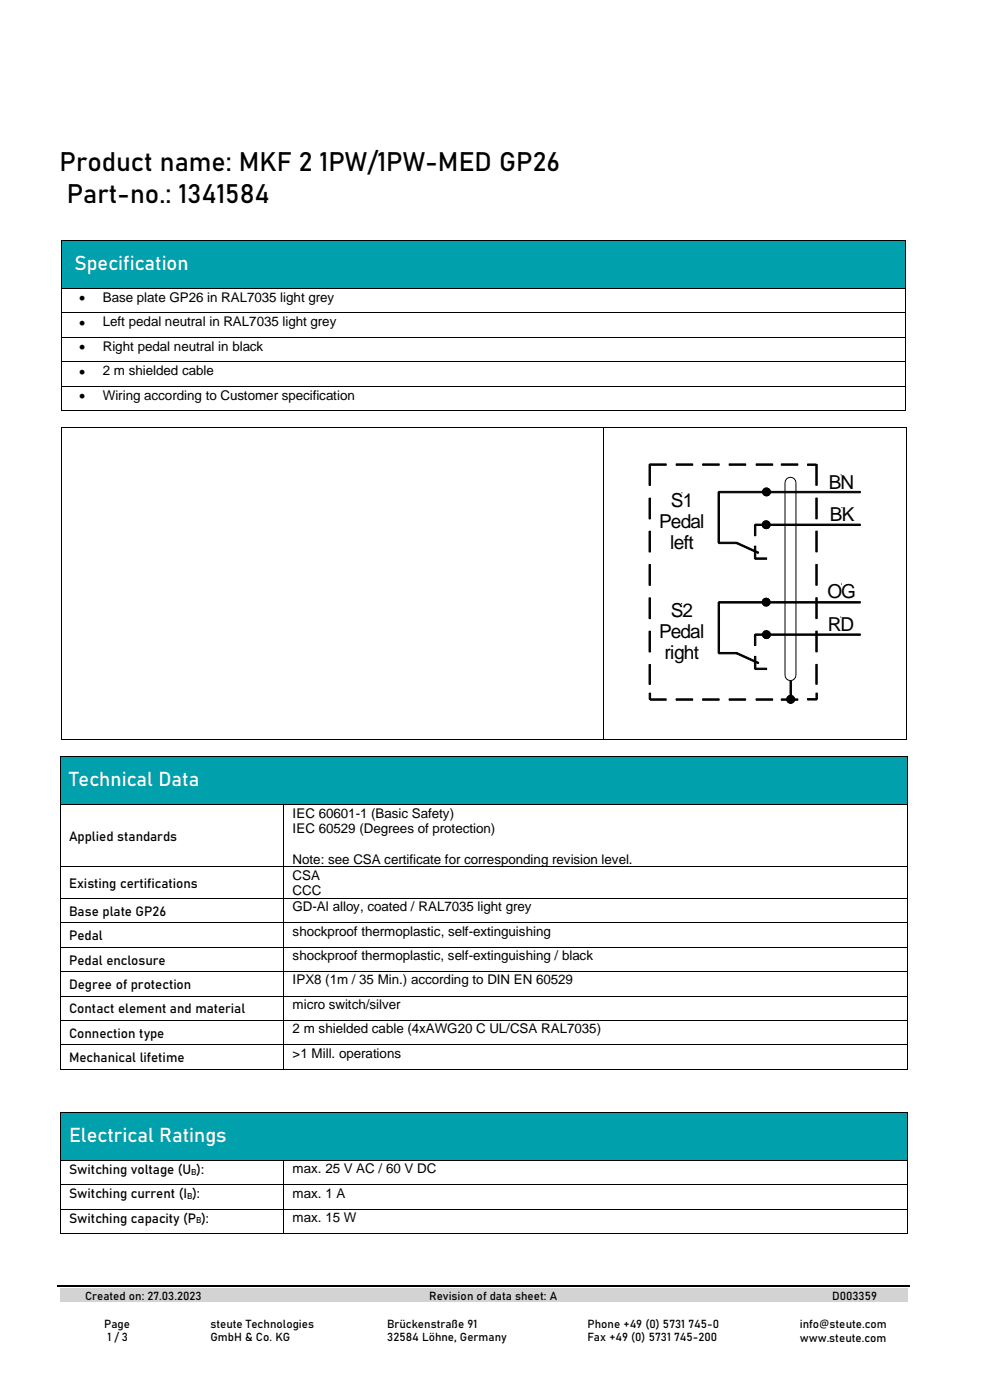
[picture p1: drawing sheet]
<svg xmlns="http://www.w3.org/2000/svg" width="210mm" height="297mm" viewBox="0 0 210 297" stroke-linecap="round" stroke-linejoin="round" font-family="sans-serif">
<path d="M12.7 273.3h179.9v2.9h-179.9z" fill-rule="evenodd" fill="#d3d3d3"/>
<path d="M12.2 272.7h180.9" fill="none" stroke="#000" stroke-width=".34"/>
<g fill="#00a1ac">
<path d="M13.3 51.1h178.7v10h-178.7z" fill-rule="evenodd"/>
<path d="M15 53.1h175.2v6h-175.2z" fill-rule="evenodd"/>
</g>
<g fill="#000">
<path d="M13 50.9h.2v.2h-.2z" fill-rule="evenodd"/>
<path d="M13 50.9h.2v.2h-.2z" fill-rule="evenodd"/>
<path d="M192 50.9h.2v.2h-.2z" fill-rule="evenodd"/>
<path d="M192 50.9h.2v.2h-.2z" fill-rule="evenodd"/>
<path d="M13 61.1h.2v.2h-.2z" fill-rule="evenodd"/>
<path d="M13 66.3h.2v.2h-.2z" fill-rule="evenodd"/>
<path d="M13 71.5h.2v.1h-.2z" fill-rule="evenodd"/>
<path d="M13 76.7h.2v.1h-.2z" fill-rule="evenodd"/>
<path d="M192 61.1h.2v.2h-.2z" fill-rule="evenodd"/>
<path d="M192 66.3h.2v.2h-.2z" fill-rule="evenodd"/>
<path d="M192 71.5h.2v.1h-.2z" fill-rule="evenodd"/>
<path d="M192 76.7h.2v.1h-.2z" fill-rule="evenodd"/>
<path d="M12.9 90.6h.2v.2h-.2z" fill-rule="evenodd"/>
<path d="M12.9 90.6h.2v.2h-.2z" fill-rule="evenodd"/>
<path d="M13 81.8h.2v.2h-.2z" fill-rule="evenodd"/>
<path d="M13 87h.2v.2h-.2z" fill-rule="evenodd"/>
<path d="M13 87h.2v.2h-.2z" fill-rule="evenodd"/>
<path d="M127.9 90.6h.1v.2h-.1z" fill-rule="evenodd"/>
<path d="M192 81.8h.2v.2h-.2z" fill-rule="evenodd"/>
<path d="M192 87h.2v.2h-.2z" fill-rule="evenodd"/>
<path d="M192 87h.2v.2h-.2z" fill-rule="evenodd"/>
<path d="M192.1 90.6h.2v.2h-.2z" fill-rule="evenodd"/>
<path d="M192.1 90.6h.2v.2h-.2z" fill-rule="evenodd"/>
<path d="M12.9 156.9h.2v.2h-.2z" fill-rule="evenodd"/>
<path d="M12.9 156.9h.2v.2h-.2z" fill-rule="evenodd"/>
<path d="M127.9 156.9h.1v.2h-.1z" fill-rule="evenodd"/>
<path d="M192.1 156.9h.2v.2h-.2z" fill-rule="evenodd"/>
<path d="M192.1 156.9h.2v.2h-.2z" fill-rule="evenodd"/>
</g>
<g fill="none" stroke="#000" stroke-width=".21">
<path d="M13.1 51.1v10M13.2 51h178.8M192.1 51.1v10M13.1 61.3v5M13.1 66.5v5M13.1 71.6v5.1M13.1 76.8v5M13.2 61.2h178.8M13.2 66.4h178.8M13.2 71.6h178.8M13.2 76.8h178.8M192.1 61.3v5"/>
<path d="M192.1 66.5v5M192.1 71.6v5.1M192.1 76.8v5M13 90.8v66.1M13.1 90.7h114.8M13.1 82v5M13.2 81.9h178.8M13.2 87.1h178.8M128 90.8v66.1M128 90.7h64.1M192.1 82v5M192.2 90.8v66.1"/>
<path d="M144.7 104.5h.1M178.4 100.7h.1M178.6 107.7h.1M144.6 128h.1M178.4 130.9h.1M178.5 123.9h.1M13.1 157h114.8M128 157h64.1M166.5 143.2a1.16 1.16 0 0 0 1.2 1.2 1.16 1.16 0 0 0 1.2-1.2M166.5 143.2v-40.8a1.16 1.16 0 0 1 1.2-1.1 1.16 1.16 0 0 1 1.2 1.1v40.8"/>
<circle cx="162.5" cy="111.3" r=".83"/>
<circle cx="162.6" cy="104.3" r=".83"/>
<circle cx="162.5" cy="127.7" r=".84"/>
<circle cx="162.6" cy="134.6" r=".84"/>
<circle cx="167.7" cy="148.3" r=".84"/>
</g>
<g fill="#000" stroke="#000" stroke-width=".21">
<path d="M137.8 98.4h3.5v.3h-3.5z" fill-rule="evenodd"/>
<path d="M143.4 98.4h3.6v.3h-3.6z" fill-rule="evenodd"/>
<path d="M149.1 98.4h3.5v.3h-3.5z" fill-rule="evenodd"/>
<path d="M154.7 98.4h3.5v.3h-3.5z" fill-rule="evenodd"/>
<path d="M160.4 98.4h3.5v.3h-3.5z" fill-rule="evenodd"/>
<path d="M165.7 98.4h3.6v.3h-3.6z" fill-rule="evenodd"/>
<path d="M171.3 98.4h1.8v.3h-1.8z" fill-rule="evenodd"/>
<path d="M137.7 112.7h.3v4.4h-.3z" fill-rule="evenodd"/>
<path d="M137.7 105.7h.3v4.4h-.3z" fill-rule="evenodd"/>
<path d="M137.7 98.5h.3v4.5h-.3z" fill-rule="evenodd"/>
<path d="M152.3 104.4h.3v10.8h-.3z" fill-rule="evenodd"/>
<path d="M152.5 115h3.7v.3h-3.7z" fill-rule="evenodd"/>
<path d="M152.5 104.2h30v.3h-30z" fill-rule="evenodd"/>
<path d="M160 115.9h.3v2.6h-.3z" fill-rule="evenodd"/>
<path d="M160 111.3h.3v2.4h-.3z" fill-rule="evenodd"/>
<path d="M160.2 118.4h2.4v.3h-2.4z" fill-rule="evenodd"/>
<path d="M160.2 111.2h22.3v.3h-22.3z" fill-rule="evenodd"/>
<path d="M156.3 115l4.6 2.1-.1 .3-4.6-2.1z" fill-rule="evenodd"/>
<path d="M173.1 112.7h.3v4.4h-.3z" fill-rule="evenodd"/>
<path d="M173.1 105.7h.3v4.4h-.3z" fill-rule="evenodd"/>
<path d="M173.1 98.5h.3v4.5h-.3z" fill-rule="evenodd"/>
<path d="M137.7 133.9h.3v4.4h-.3z" fill-rule="evenodd"/>
<path d="M137.7 126.8h.3v4.5h-.3z" fill-rule="evenodd"/>
<path d="M137.7 119.8h.3v4.4h-.3z" fill-rule="evenodd"/>
<path d="M152.3 127.8h.3v10.8h-.3z" fill-rule="evenodd"/>
<path d="M152.5 138.4h3.8v.3h-3.8z" fill-rule="evenodd"/>
<path d="M152.5 127.6h30v.3h-30z" fill-rule="evenodd"/>
<path d="M160 134.6h.3v2.3h-.3z" fill-rule="evenodd"/>
<path d="M160.2 134.5h22.3v.3h-22.3z" fill-rule="evenodd"/>
<path d="M173.1 133.9h.3v4.4h-.3z" fill-rule="evenodd"/>
<path d="M173.1 126.8h.3v4.4h-.3z" fill-rule="evenodd"/>
<path d="M173.1 119.7h.3v4.5h-.3z" fill-rule="evenodd"/>
<path d="M137.7 141h.3v4.2h-.3z" fill-rule="evenodd"/>
<path d="M137.7 147.1h.3v1.3h-.3z" fill-rule="evenodd"/>
<path d="M138 148.3h3.3v.3h-3.3z" fill-rule="evenodd"/>
<path d="M143.4 148.3h3.5v.3h-3.5z" fill-rule="evenodd"/>
<path d="M149 148.3h3.6v.3h-3.6z" fill-rule="evenodd"/>
<path d="M154.7 148.3h3.5v.3h-3.5z" fill-rule="evenodd"/>
<path d="M160 139.2h.3v2.7h-.3z" fill-rule="evenodd"/>
<path d="M160.2 141.7h2.4v.3h-2.4z" fill-rule="evenodd"/>
<path d="M160.4 148.3h3.5v.3h-3.5z" fill-rule="evenodd"/>
<path d="M156.3 138.4l4.7 2.1-.2 .3-4.6-2.1z" fill-rule="evenodd"/>
<path d="M165.7 148.3h3.5v.3h-3.5z" fill-rule="evenodd"/>
<path d="M167.6 144.4h.3v4.1h-.3z" fill-rule="evenodd"/>
<path d="M171.3 148.2h1.9v.3h-1.9z" fill-rule="evenodd"/>
<path d="M173.1 141h.3v4.2h-.3z" fill-rule="evenodd"/>
<path d="M173.1 147h.3v1.3h-.3z" fill-rule="evenodd"/>
<circle cx="162.6" cy="111.3" r=".83"/>
<circle cx="162.6" cy="104.4" r=".84"/>
<circle cx="162.6" cy="127.8" r=".84"/>
<circle cx="162.6" cy="134.7" r=".83"/>
<circle cx="167.7" cy="148.4" r=".84"/>
</g>
<g fill="#00a1ac">
<path d="M12.8 160.6h179.6v10.1h-179.6z" fill-rule="evenodd"/>
<path d="M14.6 162.6h176v6.1h-176z" fill-rule="evenodd"/>
</g>
<g fill="#000">
<path d="M12.7 160.5h.1v.1h-.1z" fill-rule="evenodd"/>
<path d="M12.7 160.5h.1v.1h-.1z" fill-rule="evenodd"/>
<path d="M12.7 170.7h.1v.1h-.1z" fill-rule="evenodd"/>
<path d="M60.1 170.7h.2v.1h-.2z" fill-rule="evenodd"/>
<path d="M192.4 160.5h.2v.1h-.2z" fill-rule="evenodd"/>
<path d="M192.4 160.5h.2v.1h-.2z" fill-rule="evenodd"/>
<path d="M192.4 170.7h.2v.1h-.2z" fill-rule="evenodd"/>
<path d="M12.7 183.8h.1v.2h-.1z" fill-rule="evenodd"/>
<path d="M12.7 190.5h.1v.2h-.1z" fill-rule="evenodd"/>
<path d="M12.7 195.6h.1v.2h-.1z" fill-rule="evenodd"/>
<path d="M60.1 183.8h.2v.2h-.2z" fill-rule="evenodd"/>
<path d="M60.1 190.5h.2v.2h-.2z" fill-rule="evenodd"/>
<path d="M60.1 195.6h.2v.2h-.2z" fill-rule="evenodd"/>
<path d="M192.4 183.8h.2v.2h-.2z" fill-rule="evenodd"/>
<path d="M192.4 190.5h.2v.2h-.2z" fill-rule="evenodd"/>
<path d="M192.4 195.6h.2v.2h-.2z" fill-rule="evenodd"/>
<path d="M12.7 200.9h.1v.1h-.1z" fill-rule="evenodd"/>
<path d="M12.7 206h.1v.2h-.1z" fill-rule="evenodd"/>
<path d="M12.7 211.2h.1v.2h-.1z" fill-rule="evenodd"/>
<path d="M12.7 216.4h.1v.2h-.1z" fill-rule="evenodd"/>
<path d="M60.1 200.9h.2v.1h-.2z" fill-rule="evenodd"/>
<path d="M60.1 206h.2v.2h-.2z" fill-rule="evenodd"/>
<path d="M60.1 211.2h.2v.2h-.2z" fill-rule="evenodd"/>
<path d="M60.1 216.4h.2v.2h-.2z" fill-rule="evenodd"/>
<path d="M192.4 200.9h.2v.1h-.2z" fill-rule="evenodd"/>
<path d="M192.4 206h.2v.2h-.2z" fill-rule="evenodd"/>
<path d="M192.4 211.2h.2v.2h-.2z" fill-rule="evenodd"/>
<path d="M192.4 216.4h.2v.2h-.2z" fill-rule="evenodd"/>
<path d="M12.7 221.6h.1v.2h-.1z" fill-rule="evenodd"/>
<path d="M12.7 226.8h.1v.2h-.1z" fill-rule="evenodd"/>
<path d="M12.7 226.8h.1v.2h-.1z" fill-rule="evenodd"/>
<path d="M60.1 221.6h.2v.2h-.2z" fill-rule="evenodd"/>
<path d="M60.1 226.8h.2v.2h-.2z" fill-rule="evenodd"/>
<path d="M192.4 221.6h.2v.2h-.2z" fill-rule="evenodd"/>
<path d="M192.4 226.8h.2v.2h-.2z" fill-rule="evenodd"/>
<path d="M192.4 226.8h.2v.2h-.2z" fill-rule="evenodd"/>
</g>
<g fill="none" stroke="#000" stroke-width=".21">
<path d="M12.7 160.6v10.1M12.7 170.8v13M12.8 160.5h179.6M12.8 170.8h47.3M60.2 170.8v13M60.3 170.8h132.1M192.5 160.6v10.1M192.5 170.8v13M12.7 184v6.5M12.7 190.7v4.9M12.7 195.8v5.1M12.8 183.9h47.3"/>
<path d="M12.8 190.6h47.3M12.8 195.7h47.3M60.2 184v6.5M60.2 190.7v4.9M60.2 195.8v5.1M60.3 183.9h132.1M60.3 190.6h132.1M60.3 195.7h132.1M192.5 184v6.5M192.5 190.7v4.9M192.5 195.8v5.1M12.7 201v5"/>
<path d="M12.7 206.2v5M12.7 211.4v5M12.7 216.6v5M12.8 200.9h47.3M12.8 206.1h47.3M12.8 211.3h47.3M12.8 216.5h47.3M60.2 201v5M60.2 206.2v5M60.2 211.4v5M60.2 216.6v5M60.3 200.9h132.1"/>
<path d="M60.3 206.1h132.1M60.3 211.3h132.1M60.3 216.5h132.1M192.5 201v5M192.5 206.2v5M192.5 211.4v5M192.5 216.6v5M12.7 221.8v5M12.8 221.7h47.3M12.8 226.9h47.3M60.2 221.8v5M60.3 221.7h132.1"/>
<path d="M60.3 226.9h132.1M192.5 221.8v5"/>
</g>
<g fill="#00a1ac">
<path d="M12.8 236.1h179.6v10h-179.6z" fill-rule="evenodd"/>
<path d="M14.6 238.1h176v6.1h-176z" fill-rule="evenodd"/>
</g>
<g fill="#000">
<path d="M12.7 236h.1v.1h-.1z" fill-rule="evenodd"/>
<path d="M12.7 236h.1v.1h-.1z" fill-rule="evenodd"/>
<path d="M192.4 236h.2v.1h-.2z" fill-rule="evenodd"/>
<path d="M192.4 236h.2v.1h-.2z" fill-rule="evenodd"/>
<path d="M12.7 246.1h.1v.2h-.1z" fill-rule="evenodd"/>
<path d="M12.7 251.3h.1v.2h-.1z" fill-rule="evenodd"/>
<path d="M12.7 256.4h.1v.2h-.1z" fill-rule="evenodd"/>
<path d="M60.1 246.1h.2v.2h-.2z" fill-rule="evenodd"/>
<path d="M60.1 251.3h.2v.2h-.2z" fill-rule="evenodd"/>
<path d="M60.1 256.4h.2v.2h-.2z" fill-rule="evenodd"/>
<path d="M192.4 246.1h.2v.2h-.2z" fill-rule="evenodd"/>
<path d="M192.4 251.3h.2v.2h-.2z" fill-rule="evenodd"/>
<path d="M192.4 256.4h.2v.2h-.2z" fill-rule="evenodd"/>
<path d="M12.7 261.6h.1v.2h-.1z" fill-rule="evenodd"/>
<path d="M12.7 261.6h.1v.2h-.1z" fill-rule="evenodd"/>
<path d="M60.1 261.6h.2v.2h-.2z" fill-rule="evenodd"/>
<path d="M192.4 261.6h.2v.2h-.2z" fill-rule="evenodd"/>
<path d="M192.4 261.6h.2v.2h-.2z" fill-rule="evenodd"/>
</g>
<g fill="none" stroke="#000" stroke-width=".21">
<path d="M12.7 236.1v10M12.8 236h179.6M192.5 236.1v10M12.7 246.3v5M12.7 251.5v4.9M12.7 256.6v5M12.8 246.2h47.3M12.8 251.4h47.3M12.8 256.5h47.3M60.2 246.3v5M60.2 251.5v4.9M60.2 256.6v5"/>
<path d="M60.3 246.2h132.1M60.3 251.4h132.1M60.3 256.5h132.1M192.5 246.3v5M192.5 251.5v4.9M192.5 256.6v5M12.8 261.7h47.3M60.3 261.7h132.1"/>
</g>
<g font-size="5.6">
<text x="12.6" y="36.3">Product name: MKF 2 1PW/1PW-MED GP26</text>
<text x="14.1" y="43">Part-no.: 1341584</text>
</g>
<g font-size="4.2" fill="#fff">
<text x="15.8" y="57.2">Specification</text>
<text x="14.6" y="166.8">Technical Data</text>
<text x="14.6" y="242.3">Electrical Ratings</text>
</g>
<g font-size="4.1">
<text x="142.3" y="107.5">S1</text>
<text x="175.8" y="103.7">BN</text>
<text x="139.9" y="111.9">Pedal</text>
<text x="176.1" y="110.6">BK</text>
<text x="142.1" y="116.4">left</text>
<text x="142.3" y="131">S2</text>
<text x="175.6" y="126.8">OG</text>
<text x="139.8" y="135.4">Pedal</text>
<text x="175.6" y="133.8">RD</text>
<text x="140.9" y="139.9">right</text>
</g>
<g font-size="2.8">
<text x="16.8" y="64.1">•</text>
<text x="21.8" y="64">Base plate GP26 in RAL7035 light grey</text>
<text x="16.8" y="69.3">•</text>
<text x="21.8" y="69.2">Left pedal neutral in RAL7035 light grey</text>
<text x="16.8" y="74.5">•</text>
<text x="21.8" y="74.4">Right pedal neutral in black</text>
<text x="16.8" y="79.7">•</text>
<text x="21.8" y="79.6">2 m shielded cable</text>
<text x="16.8" y="84.9">•</text>
<text x="21.8" y="84.8">Wiring according to Customer specification</text>
<text x="62.1" y="173.5">IEC 60601-1 (Basic Safety)</text>
<text x="14.6" y="178.4">Applied standards</text>
<text x="62.1" y="176.7">IEC 60529 (Degrees of protection)</text>
<text x="62.1" y="183.2">Note: see CSA certificate for corresponding revision level.</text>
<text x="14.6" y="188.3">Existing certifications</text>
<text x="62.1" y="186.6">CSA</text>
<text x="62.1" y="189.9">CCC</text>
<text x="14.6" y="194.3">Base plate GP26</text>
<text x="62.1" y="193.3">GD-Al alloy, coated / RAL7035 light grey</text>
<text x="14.6" y="199.5">Pedal</text>
<text x="62.1" y="198.5">shockproof thermoplastic, self-extinguishing</text>
<text x="62.1" y="203.7">shockproof thermoplastic, self-extinguishing / black</text>
<text x="14.6" y="204.6">Pedal enclosure</text>
<text x="14.6" y="209.8">Degree of protection</text>
<text x="62.1" y="208.9">IPX8 (1m / 35 Min.) according to DIN EN 60529</text>
<text x="14.6" y="215">Contact element and material</text>
<text x="62.1" y="214.1">micro switch/silver</text>
<text x="14.6" y="220.2">Connection type</text>
<text x="62.1" y="219.2">2 m shielded cable (4xAWG20 C UL/CSA RAL7035)</text>
<text x="14.6" y="225.4">Mechanical lifetime</text>
<text x="62.1" y="224.4">&gt;1 Mill. operations</text>
<text x="14.6" y="249.1">Switching voltage (U ):</text>
<text x="62.1" y="249">max. 25 V AC / 60 V DC</text>
<text x="14.6" y="254.2">Switching current (I ):</text>
<text x="62.1" y="254.1">max. 1 A</text>
<text x="14.6" y="259.4">Switching capacity (P ):</text>
<text x="62.1" y="259.3">max. 15 W</text>
</g>
<g font-size="2.5">
<text x="18" y="275.7">Created on: 27.03.2023</text>
<text x="91" y="275.7">Revision of data sheet: A</text>
<text x="176.5" y="275.7">D003359</text>
<text x="22.1" y="281.6">Page</text>
<text x="44.6" y="281.6">steute Technologies</text>
<text x="82.1" y="281.6">Brückenstraße 91</text>
<text x="124.7" y="281.6">Phone +49 (0) 5731 745-0</text>
<text x="169.7" y="281.7">info@steute.com</text>
<text x="22.8" y="284.6">1 / 3</text>
<text x="44.6" y="284.6">GmbH &amp; Co. KG</text>
<text x="82.1" y="284.6">32584 Löhne, Germany</text>
<text x="124.7" y="284.6">Fax +49 (0) 5731 745-200</text>
<text x="169.7" y="284.6">www.steute.com</text>
</g>
<g font-size="1.8">
<text x="40.6" y="249.2">B</text>
<text x="39.7" y="254.4">B</text>
<text x="41.6" y="259.5">B</text>
</g>
</svg>
